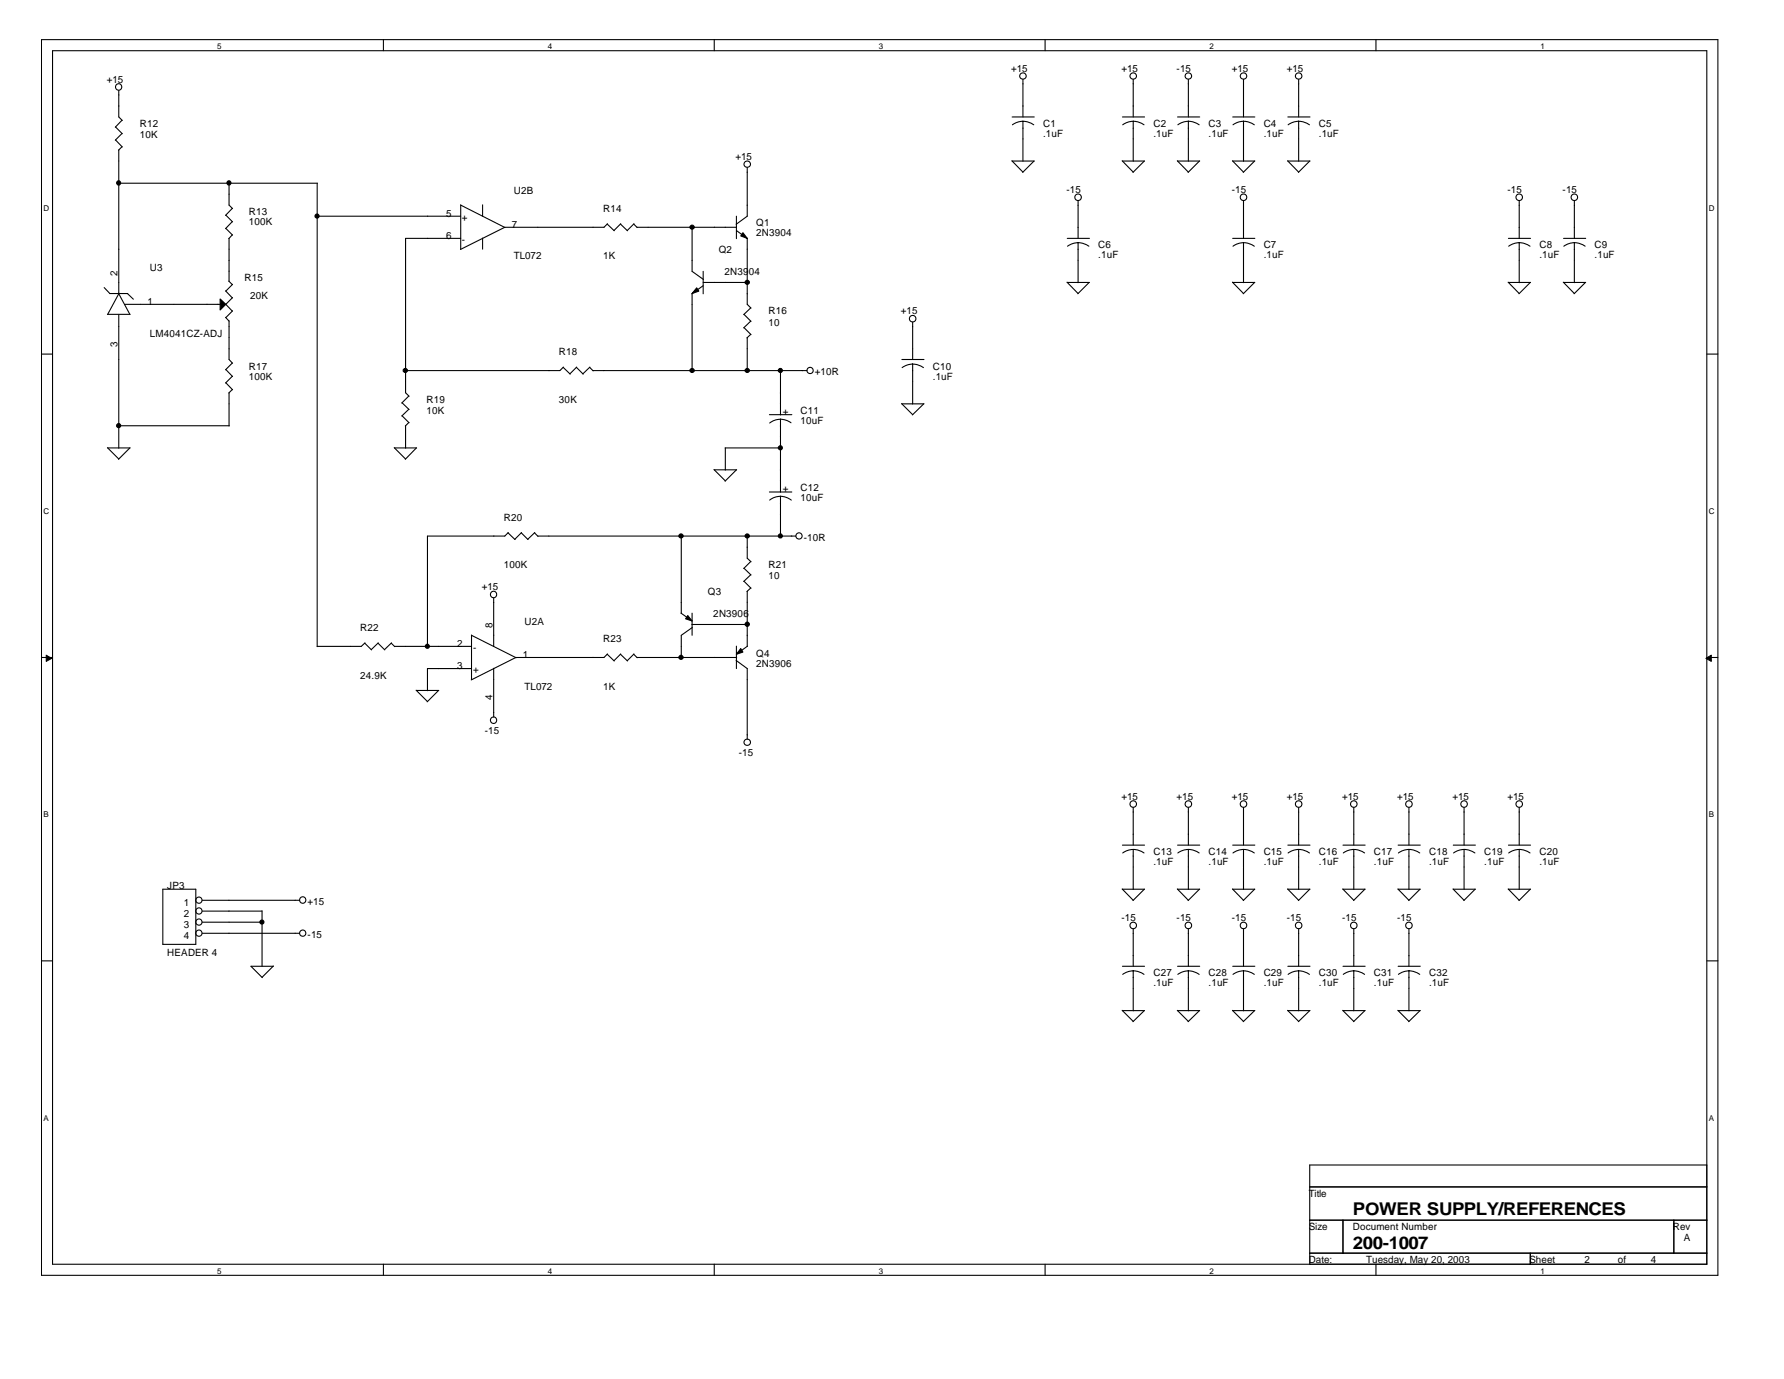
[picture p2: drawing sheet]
<svg xmlns="http://www.w3.org/2000/svg" width="279mm" height="216mm" viewBox="0 0 279 216" stroke-linecap="round" stroke-linejoin="round" font-family="sans-serif">
<g fill="none" stroke="#000" stroke-width=".17">
<path d="M6.5 6.2h262.5v193.5h-262.5zM8.2 7.9h259.1v190h-259.1zM18.1 19.9l1.1 1M18.6 14.2v4.1l.6 .6M19.1 18.8l-1 1.1M60 6.2v1.7M111.9 6.2v1.7M158.5 18.3h3.5M160.2 19l.7 .1 1 .4M160.2 19l-.7 .1-.9 .4M160.2 12.4v5.9M160.2 19v6.3"/>
<path d="M163.7 6.2v1.7M175.8 18.3h3.5M177.5 19l.7 .1 1 .4M177.5 19l-.7 .1-1 .4M177.5 12.4v5.9M177.5 19v6.3M184.4 18.3h3.5M186.1 19l.7 .1 1 .4M186.1 19l-.7 .1-.9 .4M186.1 12.4v5.9M186.1 19v6.3M193.1 18.3h3.4"/>
<path d="M194.8 19l.7 .1 .9 .4M194.8 19l-.8 .1-.9 .4M194.8 12.4v5.9M194.8 19v6.3M201.7 18.3h3.5M203.4 19l.7 .1 1 .4M203.4 19l-.7 .1-1 .4M203.4 12.4v5.9M203.4 19v6.3M215.5 6.2v1.7M18.1 21.9l1.1 1.1M18.6 23.5v22.5"/>
<path d="M18.6 28.7h31.1M19.1 20.9l-1 1.1M19.1 23l-.5 .5M35.4 33.7l1 1M35.4 35.8l1 1M35.9 28.7v3.4l.5 .6M35.9 37.3v6.8M36.4 32.6l-1.1 1.1M36.4 34.7l-1.1 1.1M36.4 36.8l-.6 .6M49.7 33.8h22.5M49.7 28.7v72.5"/>
<path d="M72.2 37.3h-8.7v24.2l.6 .5M72.2 32.1v6.9M72.2 32.1l6.9 3.5M75.6 32.1v1.7M75.6 37.3v1.7M95.1 35.1l1.1 1M95.1 35l-.5 .6h-15.5l-7 3.5M97.2 35.1l1.1 1M97.2 35l-1 1.1M99.2 35.1l.6 .5M99.3 35l-1.1 1.1M99.8 35.6h15.5"/>
<path d="M108.4 35.6v6.9l1.8 1.3M115.3 33.8v3.6M115.3 36.1l1.8 1.3M117 26.2v7.6l-1.7 1.3M117 37.3v10.3l.6 .6M158.5 25.2l1.7 1.7M158.5 25.2h3.5M161.9 25.2l-1.7 1.8M167.1 37.3h3.5M168.8 38l.8 .1 .9 .4M168.8 38l-.7 .1-.9 .4M168.8 31.4v5.9"/>
<path d="M168.8 38v6.3M175.7 25.2l1.8 1.7M175.8 25.2h3.5M179.2 25.2l-1.8 1.8M184.4 25.2l1.7 1.7M184.4 25.2h3.5M187.9 25.2l-1.8 1.8M193 25.2l1.8 1.7M193.1 25.2h3.4M193.1 37.3h3.4M194.8 38l.7 .1 .9 .4M194.8 38l-.8 .1-.9 .4"/>
<path d="M194.8 31.4v5.9M194.8 38v6.3M196.5 25.2l-1.8 1.8M201.7 25.2l1.7 1.7M201.7 25.2h3.5M205.1 25.2l-1.8 1.8M236.2 37.3h3.5M237.9 38l.8 .1 .9 .4M237.9 38l-.7 .1-.9 .4M237.9 31.4v5.9M237.9 38v6.3M244.9 37.3h3.4"/>
<path d="M246.6 38l.7 .1 1 .4M246.6 38l-.7 .1-1 .4M246.6 31.4v5.9M246.6 38v6.3M6.5 55.4h1.7M16.3 45l.9 1M16.8 49.2h3.6M17.2 46h2.8M18.6 45.9l1.7 3.3M18.6 49.3v20.9M18.6 45.9l-1.7 3.3M19.6 47.6h14.9"/>
<path d="M20 46l.9 .8M35.3 49.7l.6 .6M35.3 47.6l1.1 1.1M35.3 45.5l1.1 1.1M35.4 57.9l1 1.1M35.4 59.9l1 1.1M35.8 44l.6 .6M35.9 50.2v6.1l.5 .6M36.4 56.8l-1.1 1.1M36.4 58.9l-1.1 1.1M36.4 48.7l-1 1M36.4 46.6l-1 1"/>
<path d="M36.4 44.5l-1 1.1M88.2 57.5l1.1 1.1M88.2 57.5l-.5 .5h-24.2M90.3 57.5l1 1.1M90.3 57.5l-1 1M92.3 57.5l.6 .6M92.4 57.5l-1.1 1M92.9 58h33.5M108.4 46v12.1M110.1 44.2h7M110.1 44.7l-1.8 1.3M110.1 42.5v3.5"/>
<path d="M116.5 49.2l1.1 1.1M116.5 51.3l1.1 1.1M117 52.9v5.2M117.6 48.2l-1.1 1.1M117.6 50.3l-1.1 1M117.6 52.3l-.6 .6M122.2 58v7M141.2 56.3h3.5M142.9 57l.8 .1 .9 .5M142.9 57l-.7 .1-.9 .5M142.9 50.4v5.9M142.9 57v6.3"/>
<path d="M167.1 44.2l1.7 1.8M167.1 44.2h3.5M170.6 44.2l-1.8 1.8M193 44.2l1.8 1.8M193.1 44.2h3.4M196.5 44.2l-1.8 1.8M236.2 44.2l1.7 1.8M236.2 44.2h3.5M239.7 44.2l-1.8 1.8M244.8 44.2l1.8 1.8M244.9 44.2h3.4M248.3 44.2l-1.8 1.8"/>
<path d="M267.3 55.4h1.7M16.8 70.1l1.8 1.8M16.9 70.1h3.5M18.6 66.7h17.3M20.3 70.1l-1.7 1.8M35.9 61.5v5.2M36.4 61l-.6 .5M61.7 70.1l1.8 1.8M61.8 70.1h3.5M63 63.1l1.1 1M63 65.1l1.1 1.1M63.5 66.7v3.5"/>
<path d="M64 66.1l-.5 .6M64 62l-1.1 1.1M64 64.1l-1.1 1M65.2 70.1l-1.7 1.8M111.8 73.5l1.8 1.8M111.9 73.6h3.5M113.6 70.1h8.6M113.6 70.1v3.5M115.3 73.6l-1.7 1.7M120.5 64.9h3.5M120.5 77h3.5M122.2 65.6l.7 .1 1 .5"/>
<path d="M122.2 65.6l-.7 .1-1 .5M122.2 77.7l.7 .1 1 .5M122.2 77.7l-.7 .1-1 .5M122.2 65.6v11.5M122.2 77.7v6.3M141.2 63.2l1.7 1.7M141.2 63.2h3.5M144.7 63.2l-1.8 1.8M73.8 99.4v7M73.8 99.5l7 3.5M77.3 93.6v7.6M79.6 83.4l1.1 1.1"/>
<path d="M79.6 83.4l-.5 .5h-12.2v17.3M81.6 83.4l1.1 1.1M81.7 83.4l-1.1 1M83.7 83.4l.6 .6M83.8 83.4l-1.1 1M84.2 83.9h40.4M106.7 96l1.7 1.2M106.7 83.9v12.1M108.3 97.8h8.8M108.4 96v3.5M108.4 98.2l-1.7 1.3v3.5M116.5 89l1.1 1"/>
<path d="M116.5 91l1.1 1.1M117 83.9v3.5l.6 .6M117 92.6v8.6M117.6 87.9l-1.1 1.1M117.6 90l-1.1 1M117.6 92.1l-.6 .5M6.5 102.9h1.7M57.1 100.7l1.1 1.1M57.2 100.7l-.6 .5h-6.9M59.2 100.7l1.1 1.1M59.2 100.7l-1.1 1M61.3 100.7l.5 .5"/>
<path d="M61.3 100.7l-1.1 1M61.8 101.2h12M65.2 108.1l1.7 1.7M65.2 108.1h3.5M68.7 108.1l-1.8 1.8M73.8 104.7h-6.9v3.4M77.3 104.6v7.7M95.1 102.4l1.1 1.1M95.1 102.4l-.5 .5h-13.8l-7 3.6M97.2 102.4l1.1 1.1M97.2 102.4l-1 1M99.2 102.4l.6 .6"/>
<path d="M99.3 102.4l-1.1 1M99.8 102.9h15.6M115.3 103.4l1.7 1.3v11M115.3 101.2v3.5M117.1 101.2l-1.8 1.2M267.3 102.9h1.7M25.5 139.2h5.2v8.7h-5.2zM175.7 139.2l1.8 1.8M175.8 139.2h3.5M175.8 132.3h3.5M177.5 133l.7 .1 1 .4M177.5 133l-.7 .1-1 .4"/>
<path d="M177.5 126.4v5.9M177.5 133v6.3M179.2 139.2l-1.8 1.8M184.4 139.2l1.7 1.8M184.4 139.2h3.5M184.4 132.3h3.5M186.1 133l.7 .1 1 .4M186.1 133l-.7 .1-.9 .4M186.1 126.4v5.9M186.1 133v6.3M187.9 139.2l-1.8 1.8M193 139.2l1.8 1.8"/>
<path d="M193.1 139.2h3.4M193.1 132.3h3.4M194.8 133l.7 .1 .9 .4M194.8 133l-.8 .1-.9 .4M194.8 126.4v5.9M194.8 133v6.3M196.5 139.2l-1.8 1.8M201.7 139.2l1.7 1.8M201.7 139.2h3.5M201.7 132.3h3.5M203.4 133l.7 .1 1 .4M203.4 133l-.7 .1-1 .4"/>
<path d="M203.4 126.4v5.9M203.4 133v6.3M205.1 139.2l-1.8 1.8M210.3 139.2l1.7 1.8M210.3 139.2h3.5M210.3 132.3h3.5M212 133l.8 .1 .9 .4M212 133l-.7 .1-.9 .4M212 126.4v5.9M212 133v6.3M213.8 139.2l-1.8 1.8M218.9 139.2l1.8 1.8"/>
<path d="M219 139.2h3.4M219 132.3h3.4M220.7 133l.7 .1 1 .4M220.7 133l-.7 .1-1 .4M220.7 126.4v5.9M220.7 133v6.3M222.4 139.2l-1.8 1.8M227.6 139.2l1.7 1.8M227.6 139.2h3.5M227.6 132.3h3.5M229.3 133l.7 .1 1 .4M229.3 133l-.7 .1-1 .4"/>
<path d="M229.3 126.4v5.9M229.3 133v6.3M231 139.2l-1.7 1.8M236.2 139.2l1.7 1.8M236.2 139.2h3.5M236.2 132.3h3.5M237.9 133l.8 .1 .9 .4M237.9 133l-.7 .1-.9 .4M237.9 126.4v5.9M237.9 133v6.3M239.7 139.2l-1.8 1.8M6.5 150.4h1.7"/>
<path d="M31.7 141h15.2M31.7 146.1h15.2M31.7 142.6h9.3M31.7 144.4h9.4M41 142.6v8.7M42.8 151.3h-3.5l1.8 1.8M42.8 151.2l-1.8 1.8M175.7 158.2l1.8 1.7M175.8 158.2h3.5M175.8 151.3h3.5M177.5 152l.7 .1 1 .5M177.5 152l-.7 .1-1 .5"/>
<path d="M177.5 145.4v5.9M177.5 152v6.3M179.2 158.2l-1.8 1.8M184.4 158.2l1.7 1.7M184.4 158.2h3.5M184.4 151.3h3.5M186.1 152l.7 .1 1 .5M186.1 152l-.7 .1-.9 .5M186.1 145.4v5.9M186.1 152v6.3M187.9 158.2l-1.8 1.8M193 158.2l1.8 1.7"/>
<path d="M193.1 158.2h3.4M193.1 151.3h3.4M194.8 152l.7 .1 .9 .5M194.8 152l-.8 .1-.9 .5M194.8 145.4v5.9M194.8 152v6.3M196.5 158.2l-1.8 1.8M201.7 158.2l1.7 1.7M201.7 158.2h3.5M201.7 151.3h3.5M203.4 152l.7 .1 1 .5M203.4 152l-.7 .1-1 .5"/>
<path d="M203.4 145.4v5.9M203.4 152v6.3M205.1 158.2l-1.8 1.8M210.3 158.2l1.7 1.7M210.3 158.2h3.5M210.3 151.3h3.5M212 152l.8 .1 .9 .5M212 152l-.7 .1-.9 .5M212 145.4v5.9M212 152v6.3M213.8 158.2l-1.8 1.8M218.9 158.2l1.8 1.7"/>
<path d="M219 158.2h3.4M219 151.3h3.4M220.7 152l.7 .1 1 .5M220.7 152l-.7 .1-1 .5M220.7 145.4v5.9M220.7 152v6.3M222.4 158.2l-1.8 1.8M267.3 150.4h1.7M60 197.9v1.8M111.9 197.9v1.8M163.7 197.9v1.8M205.1 185.8h62.2"/>
<path d="M205.1 191h62.2M205.1 196.2h62.2M210.3 191v5.2M215.5 197.9v1.8M239.7 196.2v1.7M262.1 191v5.2M267.3 182.4h-62.2v15.5"/>
<circle cx="18.6" cy="13.6" r=".5"/>
<circle cx="160.2" cy="11.9" r=".5"/>
<circle cx="177.5" cy="11.9" r=".5"/>
<circle cx="186.1" cy="11.9" r=".5"/>
<circle cx="194.8" cy="11.9" r=".5"/>
<circle cx="203.4" cy="11.9" r=".5"/>
<circle cx="117" cy="25.7" r=".5"/>
<circle cx="168.8" cy="30.9" r=".51"/>
<circle cx="194.7" cy="30.9" r=".51"/>
<circle cx="237.9" cy="30.9" r=".51"/>
<circle cx="246.6" cy="30.9" r=".51"/>
<circle cx="126.9" cy="58" r=".49"/>
<circle cx="142.9" cy="49.9" r=".51"/>
<circle cx="77.3" cy="93.1" r=".5"/>
<circle cx="125.1" cy="83.9" r=".49"/>
<circle cx="77.3" cy="112.8" r=".5"/>
<circle cx="117" cy="116.2" r=".5"/>
<circle cx="177.5" cy="125.9" r=".51"/>
<circle cx="186.1" cy="125.9" r=".51"/>
<circle cx="194.7" cy="125.9" r=".51"/>
<circle cx="203.4" cy="125.9" r=".51"/>
<circle cx="212" cy="125.9" r=".51"/>
<circle cx="220.7" cy="125.9" r=".51"/>
<circle cx="229.3" cy="125.9" r=".51"/>
<circle cx="237.9" cy="125.9" r=".51"/>
<circle cx="31.2" cy="146.1" r=".49"/>
<circle cx="31.2" cy="142.6" r=".49"/>
<circle cx="31.2" cy="144.4" r=".49"/>
<circle cx="31.2" cy="140.9" r=".49"/>
<circle cx="47.4" cy="140.9" r=".5"/>
<circle cx="47.4" cy="146.1" r=".49"/>
<circle cx="177.5" cy="144.9" r=".51"/>
<circle cx="186.1" cy="144.9" r=".51"/>
<circle cx="194.7" cy="144.9" r=".51"/>
<circle cx="203.4" cy="144.9" r=".51"/>
<circle cx="212" cy="144.9" r=".51"/>
<circle cx="220.7" cy="144.9" r=".51"/>
</g>
<g fill="#000" stroke="#000" stroke-width=".16">
<path d="M7.2 102.6l.9 .5-.9 .4z" fill-rule="evenodd"/>
<path d="M267.2 103.1l.8-.5v.9z" fill-rule="evenodd"/>
</g>
<g fill="#000" stroke="#000" stroke-width=".17">
<path d="M116.3 36.4l.7 .9-1-.4z" fill-rule="evenodd"/>
<path d="M34.5 46.8l.9 .8-.9 .9z" fill-rule="evenodd"/>
<path d="M109.1 45.1l.3 .5-1 .4z" fill-rule="evenodd"/>
<path d="M107.7 96.4l.7 .8-1-.3z" fill-rule="evenodd"/>
<path d="M116 101.5l.3 .6-1 .3z" fill-rule="evenodd"/>
<circle cx="18.6" cy="28.6" r=".33"/>
<circle cx="35.8" cy="28.6" r=".33"/>
<circle cx="49.7" cy="33.8" r=".32"/>
<circle cx="108.4" cy="35.6" r=".33"/>
<circle cx="63.5" cy="58" r=".33"/>
<circle cx="108.4" cy="58" r=".33"/>
<circle cx="117" cy="44.2" r=".33"/>
<circle cx="117" cy="58" r=".33"/>
<circle cx="122.2" cy="58" r=".32"/>
<circle cx="18.6" cy="66.6" r=".32"/>
<circle cx="122.2" cy="70.1" r=".32"/>
<circle cx="106.7" cy="83.9" r=".33"/>
<circle cx="117" cy="97.7" r=".33"/>
<circle cx="117" cy="83.9" r=".33"/>
<circle cx="122.2" cy="83.9" r=".32"/>
<circle cx="66.9" cy="101.2" r=".32"/>
<circle cx="106.7" cy="102.9" r=".33"/>
<circle cx="41" cy="144.4" r=".32"/>
</g>
<g font-size="2.8">
<text x="211.9" y="190.3">POWER SUPPLY/REFERENCES</text>
<text x="211.9" y="195.5">200-1007</text>
</g>
<g font-size="1.6">
<text x="158.4" y="11.3">+15</text>
<text x="175.6" y="11.3">+15</text>
<text x="184.3" y="11.3">-15</text>
<text x="192.9" y="11.3">+15</text>
<text x="201.5" y="11.3">+15</text>
<text x="16.7" y="13">+15</text>
<text x="21.9" y="19.9">R12</text>
<text x="21.9" y="21.6">10K</text>
<text x="163.4" y="19.9">C1</text>
<text x="163.4" y="21.5">.1uF</text>
<text x="180.6" y="19.9">C2</text>
<text x="180.6" y="21.5">.1uF</text>
<text x="189.3" y="19.9">C3</text>
<text x="189.3" y="21.5">.1uF</text>
<text x="197.9" y="19.9">C4</text>
<text x="197.9" y="21.5">.1uF</text>
<text x="206.5" y="19.9">C5</text>
<text x="206.5" y="21.5">.1uF</text>
<text x="115.2" y="25.1">+15</text>
<text x="39" y="33.7">R13</text>
<text x="39" y="35.3">100K</text>
<text x="69.9" y="34">5</text>
<text x="72.3" y="34.6">+</text>
<text x="80.1" y="35.7">7</text>
<text x="80.5" y="30.4">U2B</text>
<text x="94.4" y="33.2">R14</text>
<text x="118.4" y="35.4">Q1</text>
<text x="167" y="30.3">-15</text>
<text x="192.9" y="30.3">-15</text>
<text x="236.1" y="30.3">-15</text>
<text x="244.7" y="30.3">-15</text>
<text x="69.9" y="37.4">6</text>
<text x="72.3" y="38">-</text>
<text x="80.5" y="40.6">TL072</text>
<text x="94.4" y="40.6">1K</text>
<text x="112.6" y="39.6">Q2</text>
<text x="118.4" y="37">2N3904</text>
<text x="172" y="38.9">C6</text>
<text x="172" y="40.4">.1uF</text>
<text x="197.9" y="38.9">C7</text>
<text x="197.9" y="40.4">.1uF</text>
<text x="241.1" y="38.9">C8</text>
<text x="241.1" y="40.4">.1uF</text>
<text x="249.7" y="38.9">C9</text>
<text x="249.7" y="40.4">.1uF</text>
<text x="18.4" y="43.1" transform="rotate(-90 18.4 43.1)">2</text>
<text x="23.1" y="47.8">1</text>
<text x="23.5" y="42.5">U3</text>
<text x="38.3" y="44.1">R15</text>
<text x="39.2" y="46.8">20K</text>
<text x="113.5" y="43.1">2N3904</text>
<text x="23.5" y="52.7">LM4041CZ-ADJ</text>
<text x="120.4" y="49.2">R16</text>
<text x="120.4" y="51">10</text>
<text x="141.1" y="49.2">+15</text>
<text x="18.4" y="54.4" transform="rotate(-90 18.4 54.4)">3</text>
<text x="39" y="57.9">R17</text>
<text x="39" y="59.4">100K</text>
<text x="87.5" y="55.6">R18</text>
<text x="127.6" y="58.8">+10R</text>
<text x="146.1" y="57.9">C10</text>
<text x="146.1" y="59.4">.1uF</text>
<text x="66.8" y="63.1">R19</text>
<text x="66.8" y="64.8">10K</text>
<text x="87.5" y="63.1">30K</text>
<text x="122.6" y="65">+</text>
<text x="125.3" y="64.8">C11</text>
<text x="125.3" y="66.3">10uF</text>
<text x="122.6" y="77">+</text>
<text x="125.3" y="76.9">C12</text>
<text x="78.9" y="81.5">R20</text>
<text x="125.3" y="78.4">10uF</text>
<text x="78.9" y="89">100K</text>
<text x="120.4" y="89">R21</text>
<text x="125.9" y="84.7">-10R</text>
<text x="75.4" y="92.4">+15</text>
<text x="110.9" y="93.1">Q3</text>
<text x="120.4" y="90.7">10</text>
<text x="56.4" y="98.8">R22</text>
<text x="71.6" y="101.3">2</text>
<text x="74.1" y="101.9">-</text>
<text x="77.1" y="98.4" transform="rotate(-90 77.1 98.4)">8</text>
<text x="82.2" y="97.8">U2A</text>
<text x="94.4" y="100.5">R23</text>
<text x="111.7" y="96.6">2N3906</text>
<text x="56.4" y="106.3">24.9K</text>
<text x="71.6" y="104.8">3</text>
<text x="74.1" y="105.4">+</text>
<text x="81.9" y="103">1</text>
<text x="82.2" y="108">TL072</text>
<text x="94.4" y="108">1K</text>
<text x="118.4" y="102.8">Q4</text>
<text x="118.4" y="104.4">2N3906</text>
<text x="77.1" y="109.6" transform="rotate(-90 77.1 109.6)">4</text>
<text x="75.9" y="114.9">-15</text>
<text x="115.7" y="118.3">-15</text>
<text x="175.6" y="125.3">+15</text>
<text x="184.3" y="125.3">+15</text>
<text x="192.9" y="125.3">+15</text>
<text x="201.5" y="125.3">+15</text>
<text x="210.2" y="125.3">+15</text>
<text x="218.8" y="125.3">+15</text>
<text x="227.5" y="125.3">+15</text>
<text x="236.1" y="125.3">+15</text>
<text x="180.6" y="133.9">C13</text>
<text x="180.6" y="135.4">.1uF</text>
<text x="189.3" y="133.9">C14</text>
<text x="189.3" y="135.4">.1uF</text>
<text x="197.9" y="133.9">C15</text>
<text x="197.9" y="135.4">.1uF</text>
<text x="206.5" y="133.9">C16</text>
<text x="206.5" y="135.4">.1uF</text>
<text x="215.2" y="133.9">C17</text>
<text x="215.2" y="135.4">.1uF</text>
<text x="223.8" y="133.9">C18</text>
<text x="223.8" y="135.4">.1uF</text>
<text x="232.5" y="133.9">C19</text>
<text x="232.5" y="135.4">.1uF</text>
<text x="241.1" y="133.9">C20</text>
<text x="241.1" y="135.4">.1uF</text>
<text x="26.2" y="139.2">JP3</text>
<text x="28.8" y="141.8">1</text>
<text x="28.8" y="143.5">2</text>
<text x="48.2" y="141.6">+15</text>
<text x="26.2" y="149.6">HEADER 4</text>
<text x="28.8" y="145.2">3</text>
<text x="28.8" y="147">4</text>
<text x="48.2" y="146.9">-15</text>
<text x="175.6" y="144.2">-15</text>
<text x="184.3" y="144.2">-15</text>
<text x="192.9" y="144.2">-15</text>
<text x="201.5" y="144.2">-15</text>
<text x="210.2" y="144.2">-15</text>
<text x="218.8" y="144.2">-15</text>
<text x="180.6" y="152.9">C27</text>
<text x="180.6" y="154.4">.1uF</text>
<text x="189.3" y="152.9">C28</text>
<text x="189.3" y="154.4">.1uF</text>
<text x="197.9" y="152.9">C29</text>
<text x="197.9" y="154.4">.1uF</text>
<text x="206.5" y="152.9">C30</text>
<text x="206.5" y="154.4">.1uF</text>
<text x="215.2" y="152.9">C31</text>
<text x="215.2" y="154.4">.1uF</text>
<text x="223.8" y="152.9">C32</text>
<text x="223.8" y="154.4">.1uF</text>
<text x="205" y="187.4">Title</text>
<text x="205" y="192.6">Size</text>
<text x="205" y="197.8">Date:</text>
<text x="211.9" y="192.6">Document Number</text>
<text x="214" y="197.8">Tuesday, May 20, 2003</text>
<text x="239.5" y="197.8">Sheet</text>
<text x="248.2" y="197.8">2</text>
<text x="253.4" y="197.8">of</text>
<text x="258.5" y="197.8">4</text>
<text x="262" y="192.6">Rev</text>
<text x="263.7" y="194.4">A</text>
</g>
<g font-size="1.3">
<text x="34" y="7.7">5</text>
<text x="85.8" y="7.7">4</text>
<text x="137.6" y="7.7">3</text>
<text x="189.4" y="7.7">2</text>
<text x="241.3" y="7.7">1</text>
<text x="6.8" y="33">D</text>
<text x="267.6" y="33">D</text>
<text x="6.8" y="80.5">C</text>
<text x="267.6" y="80.5">C</text>
<text x="6.8" y="128">B</text>
<text x="267.6" y="128">B</text>
<text x="6.8" y="175.5">A</text>
<text x="267.6" y="175.5">A</text>
<text x="34" y="199.4">5</text>
<text x="85.8" y="199.4">4</text>
<text x="137.6" y="199.4">3</text>
<text x="189.4" y="199.4">2</text>
<text x="241.3" y="199.4">1</text>
</g>
</svg>
